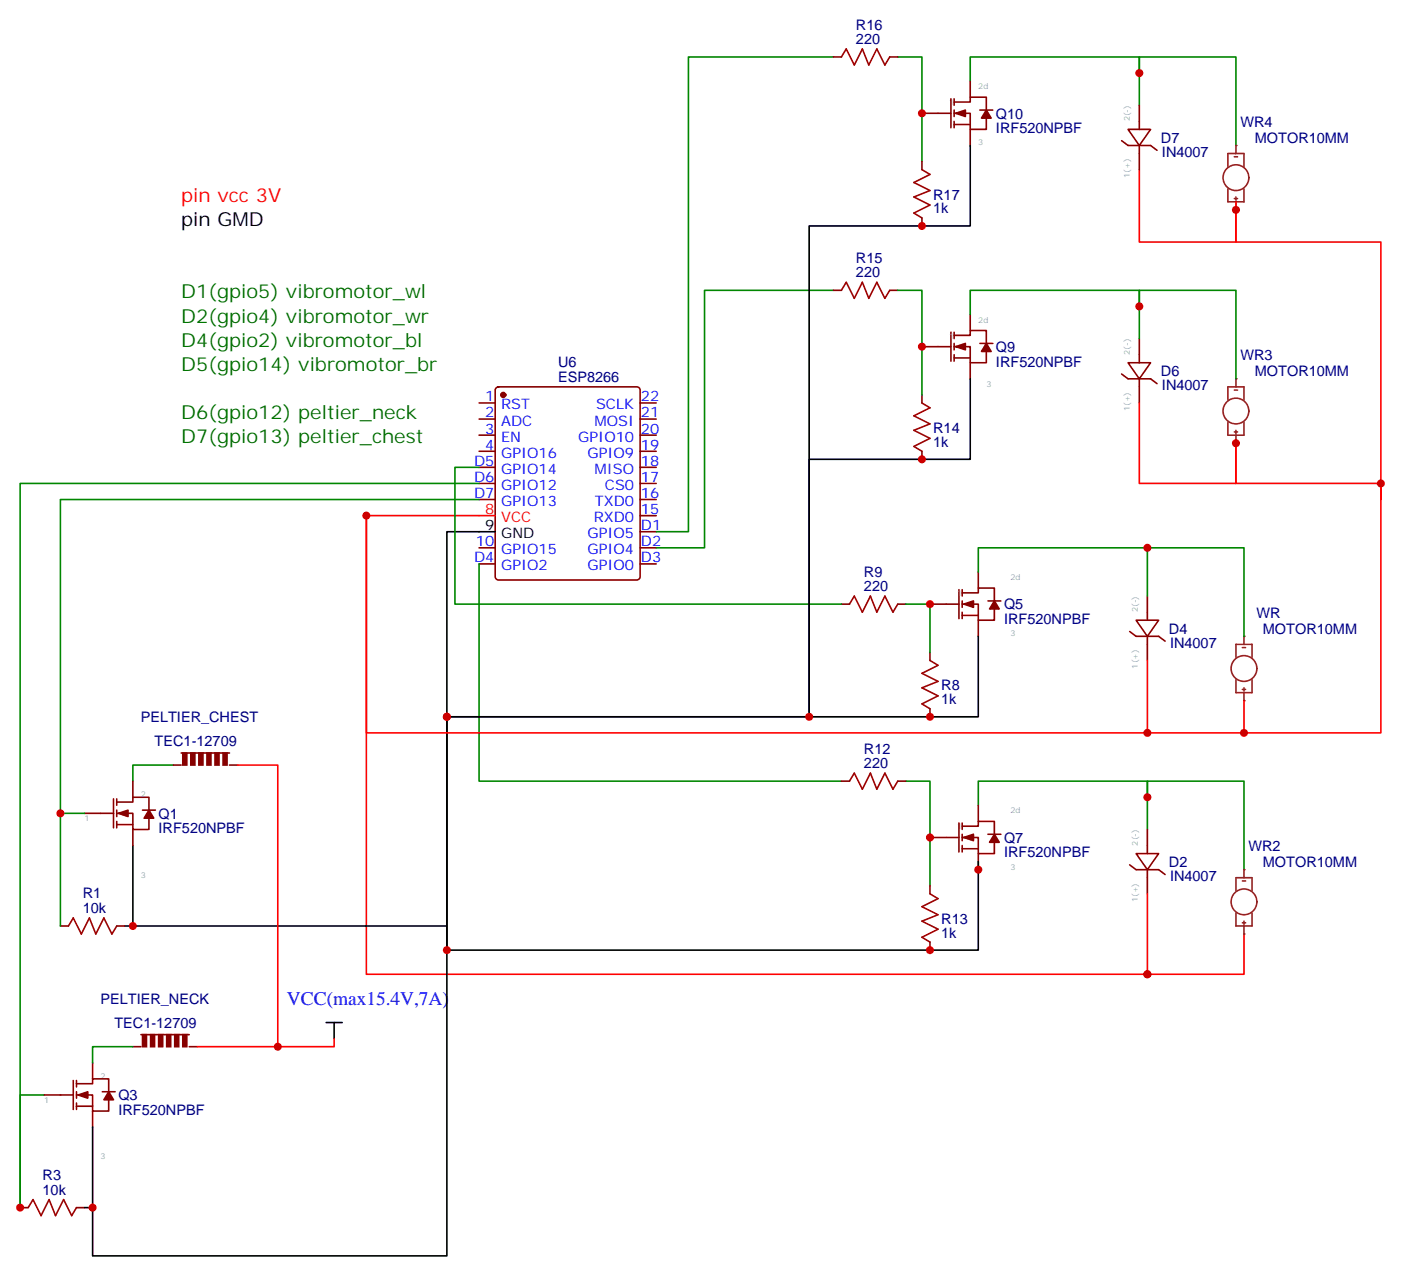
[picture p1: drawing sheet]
<svg xmlns="http://www.w3.org/2000/svg" width="307mm" height="279mm" viewBox="0 0 307 279" stroke-linecap="round" stroke-linejoin="round" font-family="sans-serif">
<path d="M105 116.6h3.5M71.4 224.2h3.6M73.2 224.2v3.5" fill="none" stroke="#000" stroke-width=".35"/>
<g fill="none" stroke="#870000" stroke-width=".35">
<path d="M105 88.3h3.5M105 91.9h3.5M105 95.4h3.5M105 98.9h3.5M108.7 85l.5-.2h30.3a.71 .71 0 0 1 .7 .7v40.9a.76 .76 0 0 1-.7 .7h-30.3a.76 .76 0 0 1-.7-.7v-40.9zM140.2 88.3h3.6M140.2 91.9h3.6M140.2 95.4h3.6M140.2 98.9h3.6M105 102.4h3.5M105 106h3.5M105 109.5h3.5"/>
<path d="M140.2 102.4h3.6M140.2 106h3.6M140.2 109.5h3.6M140.2 116.6h3.6M140.2 113h3.6M105 120.1h3.5M105 123.6h3.5M140.2 120.1h3.6M140.2 123.6h3.6M184.3 132.4h1.8M196.7 132.4h1.7M203.7 132.4h6.4"/>
<path d="M210.1 129.3v6.3M210.8 130h3.5v-1.1h3.5v2.8M210.8 132.4h3.5v3.6h3.5v-2.5M210.8 134.9h3.5M210.8 129.3v1.4M210.8 131.7v1.4M210.8 134.2v1.4M214.3 125.4v3.5M214.3 136v3.5M216.4 131.7h2.9M247.5 138.4l1.4 1.1h4.9l1.4 1M248.9 136h4.9l-2.4 3.5z"/>
<path d="M251.4 130.7v5.3M251.4 139.5v5.3M203.7 143v1.8M203.7 155.4v1.7"/>
</g>
<g fill="#870000" stroke="#870000" stroke-width=".35">
<path d="M211.1 132.4l2.2-.7v1.4z"/>
<path d="M217.8 131.7l1.1 1.8h-2.1z"/>
<circle cx="110.2" cy="86.6" r=".53"/>
</g>
<path d="M105 113h3.5" fill="none" stroke="#f00" stroke-width=".35"/>
<path d="M182.6 12.5h-31.8v104.1h-7" fill="none" stroke="#008700" stroke-width=".35"/>
<path d="M186.1 132.4l1-1.7 1.8 3.5 1.8-3.5 1.4 3.5 1.8-3.5 1.7 3.5 1.1-1.8M203.7 144.8l1.8 1-3.5 1.8 3.5 1.8-3.5 1.4 3.5 1.7-3.5 1.8 1.7 1.1" fill="none" stroke="#a10000" stroke-width=".35"/>
<g fill="none" stroke="#8c2424" stroke-width=".35">
<path d="M272.5 139.5v1.8M270.8 144.1v-2.8h3.5v2.8M270.8 149v2.8h3.5v-2.8M272.2 151.1h.7M272.2 142h.7M272.5 150.8v.7M272.5 151.8v1.8"/>
<circle cx="272.5" cy="146.5" r="2.82"/>
</g>
<g fill="#8c2424">
<circle cx="272.5" cy="153.6" r=".18"/>
<circle cx="272.5" cy="139.5" r=".18"/>
</g>
<path d="M182.6 63.6h-28.3v56.5h-10.5M105 109.5h-91.8v68.8M105 123.6v47.6h79.3M198.4 132.4h5.3v10.6M251.4 130.7v-10.6h21.1v19.4M251.4 120.1h-37.1v5.3M198.4 171.2h5.3v23M251.4 174.8v-3.6h-37.1v5.3M251.4 181.8v-10.6h21.1v19.4M9.7 240h-5.3v24.7" fill="none" stroke="#008700" stroke-width=".35"/>
<path d="M80.3 113v100.6h192.2v-8.8M105 113h-24.7v47.7h171.1v-15.9M272.5 153.6v7.1h-21.1" fill="none" stroke="#f00" stroke-width=".35"/>
<path d="M202 49.5h-24.7v107.6h-79.4v51.2M105 116.6h-7.1v40.5M214.3 139.5v17.6h-116.4M97.9 157.1v118.2h-77.6v-10.6" fill="none" stroke="#000" stroke-width=".35"/>
<g fill="#850000" stroke="#850000" stroke-width=".35">
<path d="M31.2 226.8h.9v2.6h-.9z"/>
<path d="M33 226.8h.9v2.6h-.9z"/>
<path d="M34.7 226.8h.9v2.6h-.9z"/>
<path d="M36.5 226.8h.9v2.6h-.9z"/>
<path d="M38.3 226.8h.9v2.6h-.9z"/>
<path d="M40 226.8h.9v2.6h-.9z"/>
</g>
<path d="M29.1 229.4h1.8M30.9 226.8h10.6M41.5 229.4h1.7" fill="none" stroke="#850000" stroke-width=".35"/>
<path d="M6.2 264.7l1-1.7 1.8 3.5 1.8-3.5 1.4 3.5 1.7-3.5 1.8 3.5 1.1-1.8" fill="none" stroke="#a10000" stroke-width=".35"/>
<g fill="none" stroke="#870000" stroke-width=".35">
<path d="M16.1 236.9v6.3M16.8 237.6h3.5v-1.1h3.5v2.8M16.8 236.9v1.4M16.8 239.3v1.4M20.3 233v3.5M22.4 239.3h2.8M9.7 240h6.4M16.8 240h3.5v3.6h3.5v-2.5M16.8 242.5h3.5M16.8 241.8v1.4M20.3 243.6v3.5M4.4 264.7h1.8"/>
<path d="M16.8 264.7h1.7"/>
</g>
<g fill="#870000" stroke="#870000" stroke-width=".35">
<path d="M17.1 240l2.1-.7v1.4z"/>
<path d="M23.8 239.3l1.1 1.8h-2.1z"/>
</g>
<g fill="none" stroke="#8c2424" stroke-width=".35">
<path d="M270.8 195.2v-2.8h3.5v2.8M272.2 193.1h.7M272.5 190.6v1.8M270.8 200.2v2.8h3.5v-2.8M272.2 202.3h.7M272.5 201.9v.7M272.5 203v1.8"/>
<circle cx="272.5" cy="197.7" r="2.82"/>
</g>
<g fill="#8c2424">
<circle cx="272.5" cy="204.8" r=".18"/>
<circle cx="272.5" cy="190.6" r=".18"/>
</g>
<path d="M184.3 63.6l1.1-1.7 1.7 3.5 1.8-3.5 1.4 3.5 1.8-3.5 1.8 3.5 1-1.8M202 88.3l1.7 1.1-3.5 1.8 3.5 1.7-3.5 1.4 3.5 1.8-3.5 1.8 1.8 1M186.1 171.2l1-1.7 1.8 3.5 1.8-3.5 1.4 3.5 1.8-3.5 1.7 3.5 1.1-1.8M203.7 195.9l1.8 1.1-3.5 1.8 3.5 1.7-3.5 1.4 3.5 1.8-3.5 1.8 1.7 1" fill="none" stroke="#a10000" stroke-width=".35"/>
<g fill="none" stroke="#870000" stroke-width=".35">
<path d="M182.6 63.6h1.7M194.9 63.6h1.8M202 76h6.3M208.3 72.8v6.4M209 73.5h3.5v-1h3.6v2.8M209 76h3.5v3.5h3.6v-2.5M209 78.5h3.5M209 72.8v1.4M209 75.3v1.4M209 77.8v1.4M212.5 68.9v3.6M212.5 79.5v3.5"/>
<path d="M214.7 75.3h2.8M247.1 79.5h5l-2.5 3.5zM249.6 74.2v5.3M202 86.6v1.7M202 98.9v1.8M245.7 82l1.4 1h5l1.4 1.1M249.6 83v5.3M184.3 171.2h1.8M196.7 171.2h1.7M214.3 176.5v3.6M203.7 194.2v1.7M203.7 183.6h6.4"/>
<path d="M210.1 180.4v6.4M210.8 181.1h3.5v-1h3.5v2.8M210.8 183.6h3.5v3.5h3.5v-2.5M210.8 186.1h3.5M210.8 180.4v1.4M210.8 182.9v1.4M210.8 185.3v1.5M214.3 187.1v3.5M216.4 182.9h2.9M247.5 189.6l1.4 1h4.9l1.4 1.1M248.9 187.1h4.9l-2.4 3.5zM251.4 181.8v5.3"/>
<path d="M251.4 190.6v5.3M203.7 206.5v1.8"/>
</g>
<g fill="#870000" stroke="#870000" stroke-width=".35">
<path d="M211.1 183.6l2.2-.7v1.4z"/>
<path d="M217.8 182.9l1.1 1.7h-2.1z"/>
<path d="M209.4 76l2.1-.7v1.4z"/>
<path d="M216.1 75.3l1 1.7h-2.1z"/>
</g>
<g fill="none" stroke="#8c2424" stroke-width=".35">
<path d="M269 87.6v-2.8h3.5v2.8M269 92.6v2.8h3.5v-2.8M270.4 94.7h.7M270.4 85.5h.7M270.8 83v1.8M270.8 94.3v.7M270.8 95.4v1.8"/>
<circle cx="270.8" cy="90.1" r="2.82"/>
</g>
<g fill="#8c2424">
<circle cx="270.8" cy="97.2" r=".18"/>
<circle cx="270.8" cy="83" r=".18"/>
</g>
<path d="M249.6 37.2v15.9h21.2v-7.1M270.8 97.2v8.8h31.7v54.7h-30" fill="none" stroke="#f00" stroke-width=".35"/>
<path d="M196.7 12.5h5.3v22.9M249.6 16v-3.5h-37.1v5.3M249.6 23.1v-10.6h21.2v19.4M196.7 63.6h5.3v23M249.6 74.2v-10.6h21.2v19.4M249.6 67.2v-3.6h-37.1v5.3" fill="none" stroke="#008700" stroke-width=".35"/>
<g fill="none" stroke="#8c2424" stroke-width=".35">
<path d="M269 36.5v-2.8h3.5v2.8M270.4 34.4h.7M270.8 31.9v1.8M269 41.4v2.8h3.5v-2.8M270.4 43.5h.7M270.8 43.2v.7M270.8 44.2v1.8"/>
<circle cx="270.8" cy="38.9" r="2.82"/>
</g>
<g fill="#8c2424">
<circle cx="270.8" cy="46" r=".18"/>
<circle cx="270.8" cy="31.9" r=".18"/>
</g>
<path d="M184.3 12.5l1.1-1.8 1.7 3.6 1.8-3.6 1.4 3.6 1.8-3.6 1.8 3.6 1-1.8M202 37.2l1.7 1-3.5 1.8 3.5 1.8-3.5 1.4 3.5 1.7-3.5 1.8 1.8 1.1M15 203l1.1-1.8 1.7 3.6 1.8-3.6 1.4 3.6 1.8-3.6 1.7 3.6 1.1-1.8" fill="none" stroke="#a10000" stroke-width=".35"/>
<g fill="none" stroke="#870000" stroke-width=".35">
<path d="M182.6 12.5h1.7M194.9 12.5h1.8M212.5 17.8v3.5M202 35.4v1.8M202 24.8h6.3M208.3 21.7v6.3M209 22.4h3.5v-1.1h3.6v2.8M209 24.8h3.5v3.6h3.6v-2.5M209 27.3h3.5M209 21.7v1.4M209 24.1v1.4M209 26.6v1.4"/>
<path d="M212.5 28.4v3.5M214.7 24.1h2.8M245.7 30.8l1.4 1.1h5l1.4 1M247.1 28.4h5l-2.5 3.5zM249.6 23.1v5.3M249.6 31.9v5.3M202 47.8v1.7M18.5 178.3h6.4M24.9 175.1v6.4M25.6 175.8h3.5v-1h3.5v2.8M25.6 178.3h3.5v3.5h3.5v-2.4M25.6 175.1v1.4"/>
<path d="M25.6 177.6v1.4M29.1 171.2v3.6M31.2 177.6h2.8M25.6 180.8h3.5M25.6 180.1v1.4M29.1 181.8v3.5M13.2 203h1.8M25.6 203h1.7"/>
</g>
<g fill="#870000" stroke="#870000" stroke-width=".35">
<path d="M209.4 24.8l2.1-.7v1.4z"/>
<path d="M216.1 24.1l1 1.8h-2.1z"/>
<path d="M25.9 178.3l2.1-.7v1.4z"/>
<path d="M32.6 177.6l1.1 1.8h-2.1z"/>
</g>
<path d="M105 102.4h-5.3v30h84.6M105 106h-100.6v158.7M18.5 178.3h-5.3v24.7M37.9 167.7h-8.8v3.5M29.1 229.4h-8.8v3.6" fill="none" stroke="#008700" stroke-width=".35"/>
<path d="M270.8 44.2v8.9h31.7v56.4v-3.5M249.6 88.3v17.7h21.2v-8.8M52 167.7h8.9v61.7M251.4 195.9v17.7M73.2 227.7v1.7h-30" fill="none" stroke="#f00" stroke-width=".35"/>
<path d="M212.5 31.9v17.6h-10.5M212.5 83v17.7h-35.2v56.4M29.1 185.3v17.7h-1.8M214.3 188.9v19.4h-116.4v-5.3h-68.8M20.3 247.1v17.6h-1.8" fill="none" stroke="#000" stroke-width=".35"/>
<g fill="#850000" stroke="#850000" stroke-width=".35">
<path d="M40 165.1h.9v2.6h-.9z"/>
<path d="M41.8 165.1h.9v2.6h-.9z"/>
<path d="M43.6 165.1h.8v2.6h-.8z"/>
<path d="M45.3 165.1h.9v2.6h-.9z"/>
<path d="M47.1 165.1h.9v2.6h-.9z"/>
<path d="M48.9 165.1h.8v2.6h-.8z"/>
</g>
<path d="M37.9 167.7h1.8M39.7 165.1h10.6M50.3 167.7h1.7" fill="none" stroke="#850000" stroke-width=".35"/>
<g fill="#c00">
<circle cx="20.3" cy="264.7" r=".88"/>
<circle cx="251.4" cy="120.1" r=".88"/>
<circle cx="203.7" cy="132.4" r=".88"/>
<circle cx="203.7" cy="183.6" r=".88"/>
<circle cx="251.4" cy="174.8" r=".88"/>
<circle cx="249.6" cy="67.2" r=".88"/>
<circle cx="202" cy="76" r=".88"/>
<circle cx="202" cy="24.8" r=".88"/>
<circle cx="249.6" cy="16" r=".88"/>
<circle cx="270.8" cy="46" r=".88"/>
<circle cx="270.8" cy="97.2" r=".88"/>
<circle cx="251.4" cy="213.6" r=".88"/>
<circle cx="202" cy="49.5" r=".88"/>
<circle cx="202" cy="100.7" r=".88"/>
<circle cx="177.3" cy="157.1" r=".88"/>
<circle cx="97.9" cy="157.1" r=".88"/>
<circle cx="203.7" cy="157.1" r=".88"/>
<circle cx="214.3" cy="190.6" r=".88"/>
<circle cx="203.7" cy="208.3" r=".88"/>
<circle cx="251.4" cy="160.7" r=".88"/>
<circle cx="272.5" cy="160.7" r=".88"/>
<circle cx="302.5" cy="106" r=".88"/>
<circle cx="4.4" cy="264.7" r=".88"/>
<circle cx="97.9" cy="208.3" r=".88"/>
<circle cx="13.2" cy="178.3" r=".88"/>
<circle cx="29.1" cy="203" r=".88"/>
<circle cx="60.9" cy="229.4" r=".88"/>
<circle cx="80.3" cy="113" r=".88"/>
</g>
<text font-size="4.2" fill="#f00" x="39.7" y="44.2">pin vcc 3V</text>
<text font-size="4.2" x="39.7" y="49.5">pin GMD</text>
<g font-size="4.2" fill="#060">
<text x="39.7" y="65.4">D1(gpio5) vibromotor_wl</text>
<text x="39.7" y="70.7">D2(gpio4) vibromotor_wr</text>
<text x="39.7" y="76">D4(gpio2) vibromotor_bl</text>
<text x="39.7" y="81.3">D5(gpio14) vibromotor_br</text>
<text x="39.7" y="91.9">D6(gpio12) peltier_neck</text>
<text x="39.7" y="97.2">D7(gpio13) peltier_chest</text>
</g>
<text font-size="4.2" fill="#00f" x="62.9" y="220.2">VCC(max15.4V,7A)</text>
<g font-size="3.2" fill="#000080">
<text x="187.5" y="9.7">220</text>
<text x="187.5" y="6.5">R16</text>
<text x="218.2" y="29.2">IRF520NPBF</text>
<text x="218.2" y="26">Q10</text>
<text x="271.7" y="27.8">WR4</text>
<text x="254.3" y="31.3">D7</text>
<text x="254.6" y="34.4">IN4007</text>
<text x="274.9" y="31.3">MOTOR10MM</text>
<text x="204.4" y="46.8">1k</text>
<text x="204.4" y="43.7">R17</text>
<text x="187.5" y="57.7">R15</text>
<text x="187.5" y="60.8">220</text>
<text x="218.2" y="77.1">Q9</text>
<text x="122.2" y="83.7">ESP8266</text>
<text x="122.2" y="80.5">U6</text>
<text x="218.2" y="80.4">IRF520NPBF</text>
<text x="254.3" y="82.5">D6</text>
<text x="271.7" y="78.9">WR3</text>
<text x="274.9" y="82.5">MOTOR10MM</text>
<text x="254.6" y="85.6">IN4007</text>
<text x="204.4" y="94.9">R14</text>
<text x="204.4" y="97.9">1k</text>
<text x="189.3" y="129.6">220</text>
<text x="189.3" y="126.5">R9</text>
<text x="220" y="136.8">IRF520NPBF</text>
<text x="220" y="133.6">Q5</text>
<text x="275.3" y="135.4">WR</text>
<text x="256.1" y="138.9">D4</text>
<text x="256.3" y="142">IN4007</text>
<text x="276.7" y="138.9">MOTOR10MM</text>
<text x="206.2" y="154.4">1k</text>
<text x="206.2" y="151.3">R8</text>
<text x="30.8" y="158.3">PELTIER_CHEST</text>
<text x="33.9" y="163.6">TEC1-12709</text>
<text x="189.3" y="165.3">R12</text>
<text x="189.3" y="168.4">220</text>
<text x="34.7" y="179.4">Q1</text>
<text x="34.7" y="182.7">IRF520NPBF</text>
<text x="220" y="184.7">Q7</text>
<text x="220" y="188">IRF520NPBF</text>
<text x="256.1" y="190.1">D2</text>
<text x="273.5" y="186.5">WR2</text>
<text x="276.7" y="190.1">MOTOR10MM</text>
<text x="18.1" y="196.9">R1</text>
<text x="256.3" y="193.2">IN4007</text>
<text x="18.1" y="200.2">10k</text>
<text x="206.2" y="202.5">R13</text>
<text x="206.2" y="205.5">1k</text>
<text x="22" y="220">PELTIER_NECK</text>
<text x="25.1" y="225.3">TEC1-12709</text>
<text x="25.9" y="244.4">IRF520NPBF</text>
<text x="25.9" y="241.2">Q3</text>
<text x="9.3" y="261.9">10k</text>
<text x="9.3" y="258.7">R3</text>
</g>
<g font-size="3.2" fill="#00f">
<text x="106.3" y="88">1</text>
<text x="109.8" y="89.7">RST</text>
<text x="130.6" y="89.7">SCLK</text>
<text x="140.4" y="88">22</text>
<text x="106.3" y="91.5">2</text>
<text x="106.3" y="95">3</text>
<text x="109.8" y="93.3">ADC</text>
<text x="130.2" y="93.3">MOSI</text>
<text x="140.4" y="95">20</text>
<text x="140.4" y="91.5">21</text>
<text x="106.3" y="98.6">4</text>
<text x="109.8" y="96.8">EN</text>
<text x="109.8" y="100.3">GPIO16</text>
<text x="126.7" y="96.8">GPIO10</text>
<text x="128.7" y="100.3">GPIO9</text>
<text x="140.4" y="98.6">19</text>
<text x="103.8" y="102.1">D5</text>
<text x="103.8" y="105.6">D6</text>
<text x="109.8" y="103.9">GPIO14</text>
<text x="109.8" y="107.4">GPIO12</text>
<text x="130.2" y="103.9">MISO</text>
<text x="132.5" y="107.4">CS0</text>
<text x="140.4" y="105.6">17</text>
<text x="140.4" y="102.1">18</text>
<text x="103.8" y="109.1">D7</text>
<text x="109.8" y="110.9">GPIO13</text>
<text x="130.3" y="110.9">TXD0</text>
<text x="140.4" y="112.7">15</text>
<text x="140.4" y="109.1">16</text>
<text x="104.3" y="119.7">10</text>
<text x="128.7" y="118">GPIO5</text>
<text x="130.1" y="114.4">RXD0</text>
<text x="140.4" y="119.7">D2</text>
<text x="140.4" y="116.2">D1</text>
<text x="103.8" y="123.3">D4</text>
<text x="109.8" y="121.5">GPIO15</text>
<text x="109.8" y="125">GPIO2</text>
<text x="128.7" y="125">GPIO0</text>
<text x="128.7" y="121.5">GPIO4</text>
<text x="140.4" y="123.3">D3</text>
</g>
<g font-size="3.2" fill="#f00">
<text x="106.3" y="112.7">8</text>
<text x="109.8" y="114.4">VCC</text>
</g>
<g font-size="3.2">
<text x="106.3" y="116.2">9</text>
<text x="109.8" y="118">GND</text>
</g>
<g font-size="1.8" fill="#999">
<text x="207.9" y="23.1">1</text>
<text x="214.3" y="19.5">2d</text>
<text x="247.5" y="26.6" transform="rotate(-90 247.5 26.6)">2(-)</text>
<text x="214.3" y="31.9">3</text>
<text x="247.5" y="38.9" transform="rotate(-90 247.5 38.9)">1(+)</text>
<text x="214.3" y="70.7">2d</text>
<text x="207.9" y="74.2">1</text>
<text x="247.5" y="77.8" transform="rotate(-90 247.5 77.8)">2(-)</text>
<text x="216.1" y="84.8">3</text>
<text x="247.5" y="90.1" transform="rotate(-90 247.5 90.1)">1(+)</text>
<text x="209.7" y="130.7">1</text>
<text x="221.4" y="127.1">2d</text>
<text x="249.3" y="134.2" transform="rotate(-90 249.3 134.2)">2(-)</text>
<text x="221.4" y="139.5">3</text>
<text x="249.3" y="146.5" transform="rotate(-90 249.3 146.5)">1(+)</text>
<text x="30.9" y="174.8">2</text>
<text x="221.4" y="178.3">2d</text>
<text x="18.5" y="180.1">1</text>
<text x="209.7" y="181.8">1</text>
<text x="249.3" y="185.3" transform="rotate(-90 249.3 185.3)">2(-)</text>
<text x="221.4" y="190.6">3</text>
<text x="30.9" y="192.4">3</text>
<text x="249.3" y="197.7" transform="rotate(-90 249.3 197.7)">1(+)</text>
<text x="22" y="236.5">2</text>
<text x="9.7" y="241.8">1</text>
<text x="22" y="254.1">3</text>
</g>
</svg>
